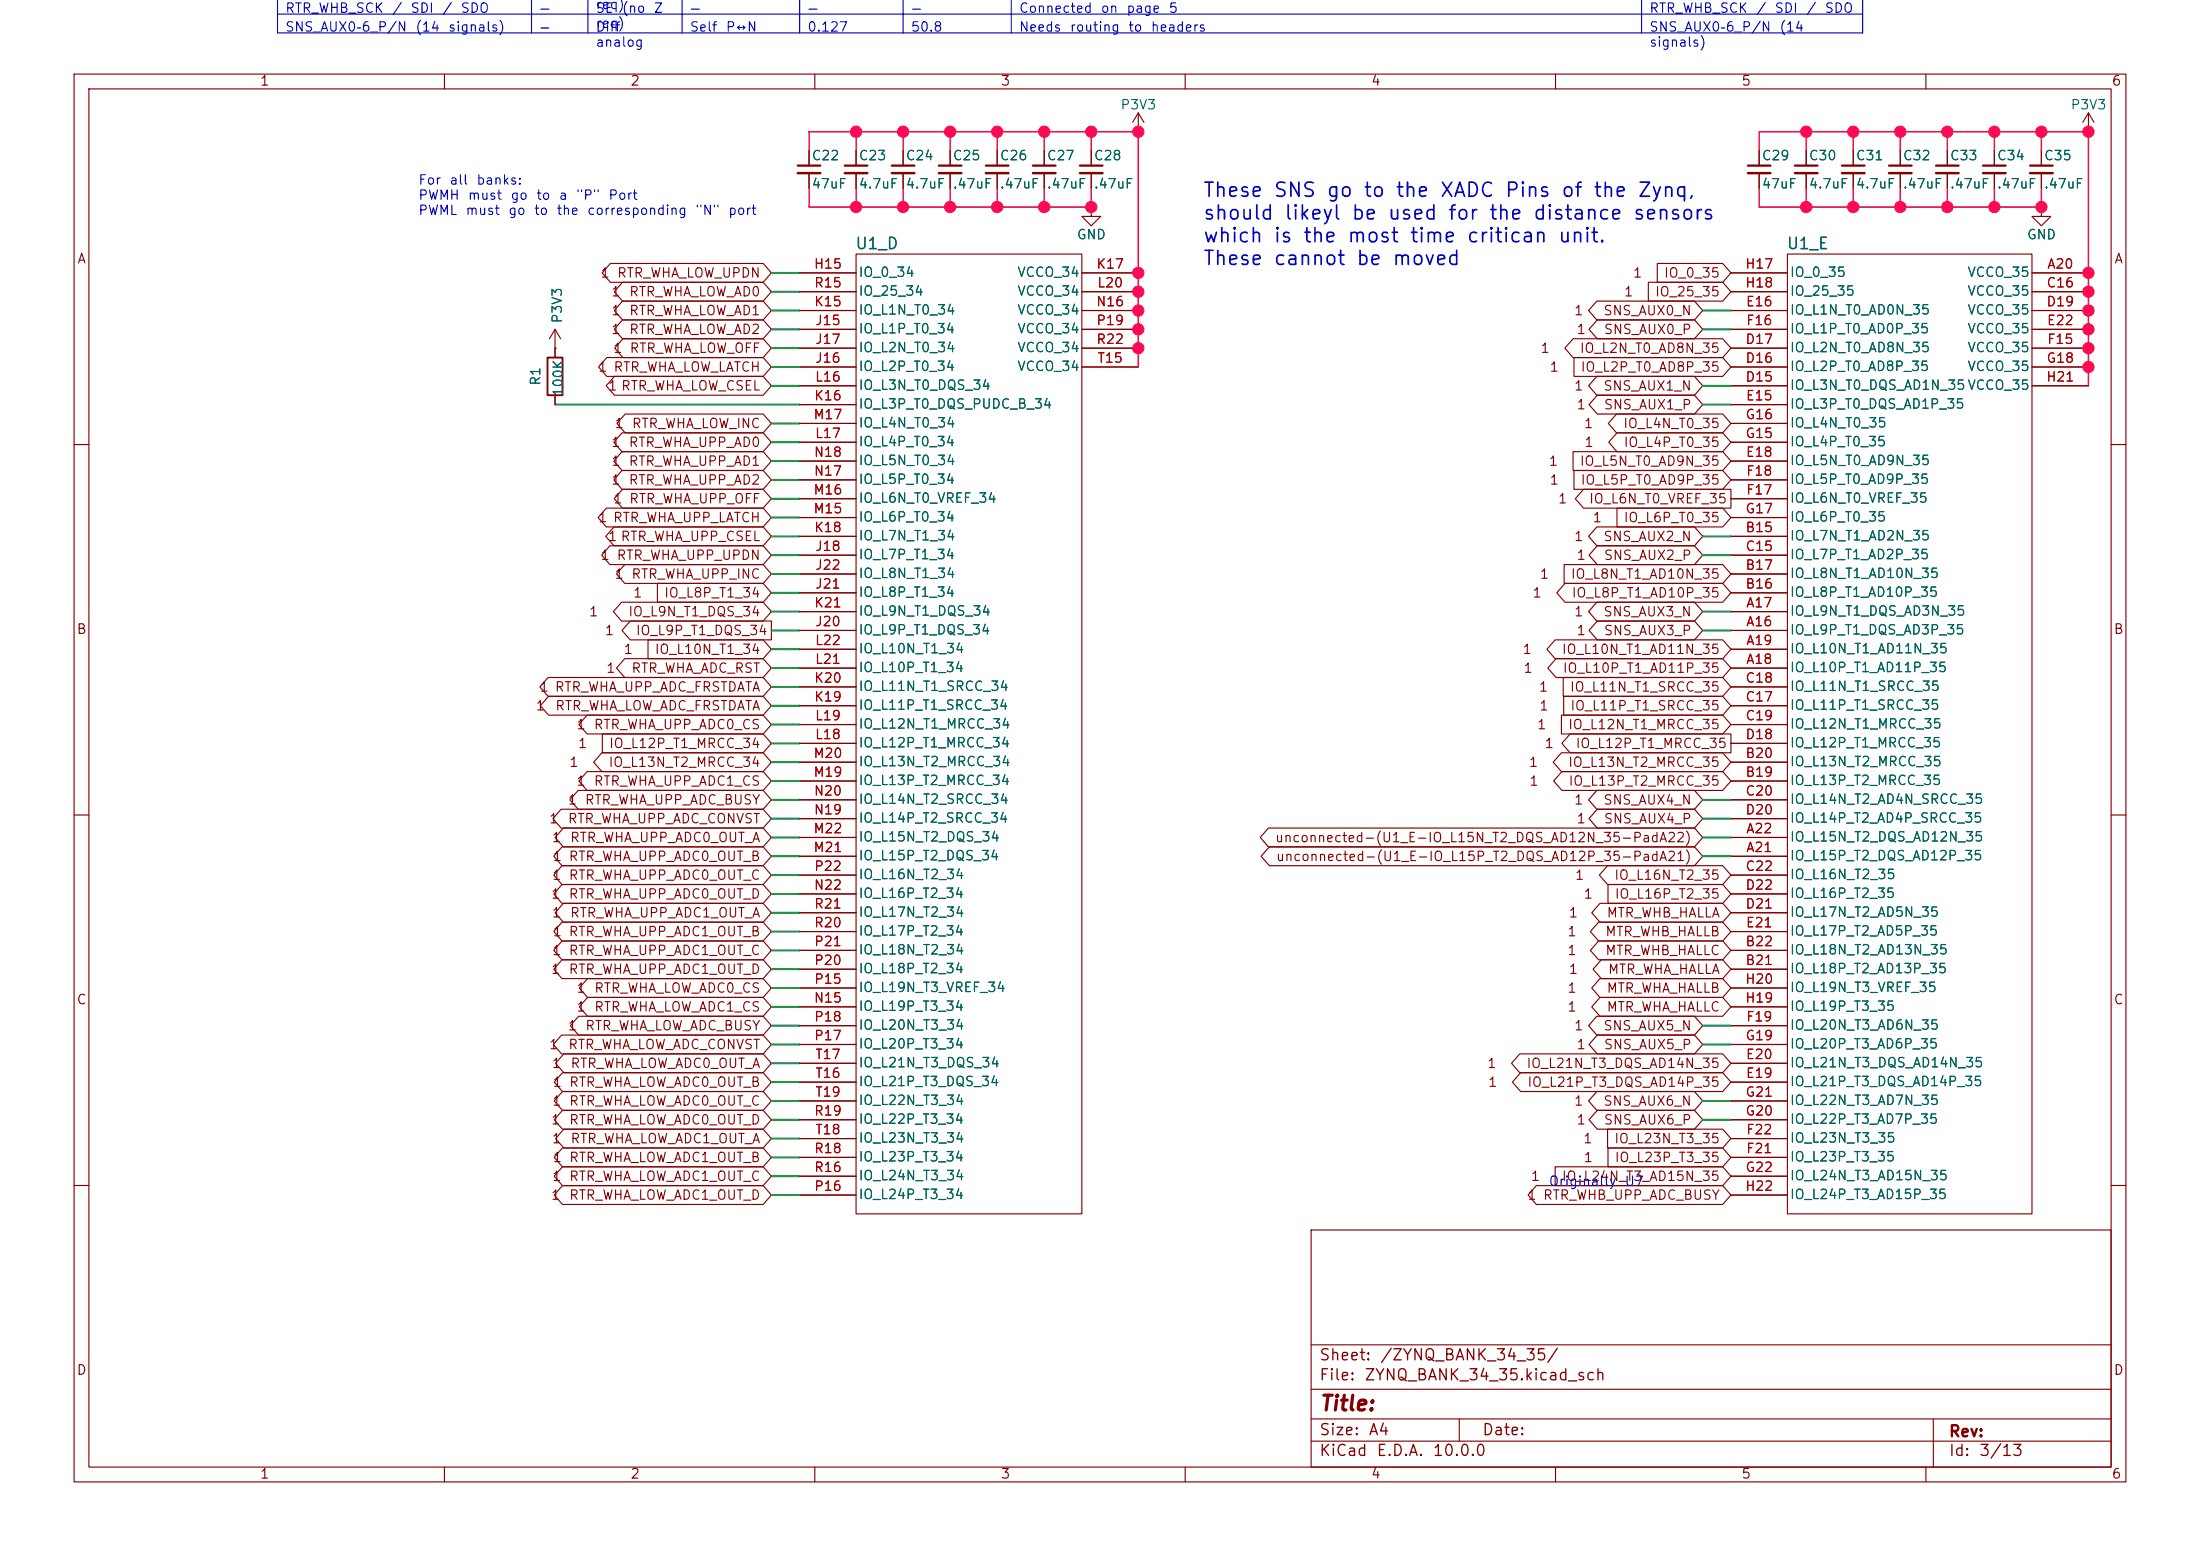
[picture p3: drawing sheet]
<svg xmlns="http://www.w3.org/2000/svg" width="297mm" height="210mm" viewBox="0 0 297 210" stroke-linecap="round" stroke-linejoin="round" font-family="sans-serif">
<g fill="none" stroke="#840000" stroke-width=".15">
<path d="M10 10h277v190h-277zM12 12h273v186h-273zM60 10v2M110 10v2M153.7 17.8h.1M153.7 15.2l-.8 1.3M153.7 15.2l.7 1.3M153.7 15.2v2.6M160 10v2M210 10v2M260 10v2M281.9 17.8h.1"/>
<path d="M281.9 15.2l-.7 1.3M281.9 15.2l.8 1.3M281.9 15.2v2.6M82.4 35.6h20.6l1.1 1.2-1.1 1.3h-20.6l-1.1-1.3zM84 38.1h19l1.1 1.3-1.1 1.2h-19l-1.1-1.2zM107.9 36.8h7.7M107.9 39.4h7.7M109.2 20.3v2.1M109.2 23.4v2M115.6 34.3h30.4v129.5h-30.4zM115.6 20.3v2.1M115.6 23.4v2"/>
<path d="M121.9 20.3v2.1M121.9 23.4v2M128.3 20.3v2.1M128.3 23.4v2M134.6 20.3v2.1M134.6 23.4v2M141 20.3v2.1M141 23.4v2M146 36.8h7.7M146 39.4h7.7M147.3 27.9v1.3h1.3l-1.3 1.3-1.3-1.3h1.3M147.3 27.9h.1"/>
<path d="M147.3 20.3v2.1M147.3 23.4v2M222.5 38.1h10.1l1.1 1.3-1.1 1.2h-10.1zM223.7 35.6h8.9l1.1 1.2-1.1 1.3h-8.9zM233.7 36.8h7.6M233.7 39.4h7.6M237.5 20.3v2.1M237.5 23.4v2M241.3 34.3h33v129.5h-33zM243.8 20.3v2.1M243.8 23.4v2M250.2 20.3v2.1"/>
<path d="M250.2 23.4v2M256.5 20.3v2.1M256.5 23.4v2M262.9 20.3v2.1M262.9 23.4v2M269.2 20.3v2.1M269.2 23.4v2M274.3 36.8h7.6M274.3 39.4h7.6M275.6 27.9v1.3h1.3l-1.3 1.3-1.3-1.3h1.3M275.6 27.9h.1M275.6 20.3v2.1"/>
<path d="M275.6 23.4v2M74.9 47h.1M74.9 44.5v3.8M74.9 53.3v1.3M74.9 44.5l-.7 1.2M74.9 44.5l.8 1.2M81.9 48.3h21.1l1.1 1.2-1.1 1.3h-21.1l-1.1-1.3zM82.9 50.8h20.1l1.1 1.3-1.1 1.2h-20.1l-1.1-1.2zM84 58.4h19l1.1 1.3-1.1 1.3h-19l-1.1-1.3zM84 43.2h19l1.1 1.3-1.1 1.2h-19l-1.1-1.2zM84 40.6h19l1.1 1.3-1.1 1.3h-19l-1.1-1.3zM84.1 45.7h18.9l1.1 1.3-1.1 1.3h-18.9l-1.1-1.3z"/>
<path d="M84.4 55.9h18.6l1.1 1.3-1.1 1.2h-18.6l-1.1-1.2zM107.9 52.1h7.7M107.9 49.5h7.7M107.9 47h7.7M107.9 41.9h7.7M107.9 54.6h7.7M107.9 44.5h7.7M107.9 59.7h7.7M107.9 57.2h7.7M146 49.5h7.7M146 47h7.7M146 41.9h7.7"/>
<path d="M146 44.5h7.7M212.4 45.7h20.2l1.1 1.3-1.1 1.3h-20.2l-1.1-1.3zM212.5 48.3h20.1l1.1 1.2-1.1 1.3h-20.1zM218.2 55.9h14.4l1.1 1.3-1.1 1.2h-14.4l-1.1-1.2zM218.3 58.4h14.3l1.1 1.3-1.1 1.3h-14.3l-1.1-1.3zM233.7 52.1h7.6M233.7 49.5h7.6M233.7 47h7.6M233.7 41.9h7.6M233.7 54.6h7.6M233.7 44.5h7.6M233.7 59.7h7.6"/>
<path d="M233.7 57.2h7.6M274.3 52.1h7.6M274.3 49.5h7.6M274.3 47h7.6M274.3 41.9h7.6M274.3 44.5h7.6M10 60h2M81.9 68.6h21.1l1.1 1.3-1.1 1.2h-21.1l-1.2-1.2zM82.3 73.7h20.7l1.1 1.2-1.1 1.3h-20.7l-1.1-1.3zM82.9 71.1h20.1l1.1 1.3-1.1 1.3h-20.1l-1.1-1.3zM84 63.5h19l1.1 1.3-1.1 1.2h-19l-1.1-1.2zM84 61h19l1.1 1.2-1.1 1.3h-19l-1.1-1.3z"/>
<path d="M84 66h19l1.1 1.3-1.1 1.3h-19l-1.1-1.3zM84.3 76.2h18.7l1.1 1.3-1.1 1.2h-18.7l-1.1-1.2zM88.8 78.7h14.2l1.1 1.3-1.1 1.3h-14.2zM107.9 72.4h7.7M107.9 77.5h7.7M107.9 74.9h7.7M107.9 62.2h7.7M107.9 67.3h7.7M107.9 64.8h7.7M107.9 69.9h7.7M211.2 76.2h21.4l1.1 1.3-1.1 1.2h-21.4zM211.3 78.7h21.3l1.1 1.3-1.1 1.3h-21.3l-1.1-1.3z"/>
<path d="M212.4 61h20.2l1.1 1.2-1.1 1.3h-20.2zM212.5 63.5h20.1l1.1 1.3-1.1 1.2h-20.1zM213.8 66h19.9v2.6h-19.9l-1.1-1.3zM218.3 68.6h14.3l1.1 1.3-1.1 1.2h-14.3zM233.7 72.4h7.6M233.7 77.5h7.6M233.7 74.9h7.6M233.7 62.2h7.6M233.7 67.3h7.6M233.7 64.8h7.6M233.7 69.9h7.6M285 60h2"/>
<path d="M74 91.4h29l1.1 1.3-1.1 1.3h-29l-1.1-1.3zM74.1 94h28.9l1.1 1.3-1.1 1.2h-28.9l-1.2-1.2zM79.3 96.5h23.7l1.1 1.3-1.1 1.3h-23.7l-1.2-1.3zM81.3 99.1h21.7l1.1 1.2-1.1 1.3h-21.7zM83.9 81.3h19.1l1.1 1.3-1.1 1.2h-19.1l-1.1-1.2zM84.3 88.9h18.7l1.1 1.3-1.1 1.2h-18.7l-1.1-1.2zM85.1 83.8h19v2.6h-19l-1.1-1.3zM87.5 86.4h15.5l1.1 1.2-1.1 1.3h-15.5zM107.9 85.1h7.7M107.9 82.6h7.7M107.9 90.2h7.7M107.9 87.6h7.7"/>
<path d="M107.9 80h7.7M107.9 95.3h7.7M107.9 92.7h7.7M107.9 97.8h7.7M209.9 86.4h22.7l1.1 1.2-1.1 1.3h-22.7l-1.1-1.3zM210.1 88.9h22.5l1.1 1.3-1.1 1.2h-22.5l-1.1-1.2zM210.8 96.5h21.8l1.1 1.3-1.1 1.3h-21.8zM211 91.4h21.6l1.1 1.3-1.1 1.3h-21.6zM211.1 94h21.5l1.1 1.3-1.1 1.2h-21.5zM212 99.1h21.7v2.5h-21.7l-1.1-1.3zM233.7 85.1h7.6M233.7 82.6h7.6"/>
<path d="M233.7 90.2h7.6M233.7 87.6h7.6M233.7 80h7.6M233.7 95.3h7.6M233.7 92.7h7.6M233.7 97.8h7.6M10 110h2M75.8 109.2h27.2l1.1 1.3-1.1 1.3h-27.2l-1.2-1.3zM75.9 119.4h27.1l1.1 1.3-1.1 1.2h-27.1l-1.1-1.2zM75.9 116.8h27.1l1.1 1.3-1.1 1.3h-27.1l-1.1-1.3zM75.9 114.3h27.1l1.1 1.3-1.1 1.2h-27.1l-1.1-1.2zM76.1 111.8h26.9l1.1 1.2-1.1 1.3h-26.9l-1.2-1.3z"/>
<path d="M78 106.7h25l1.1 1.3-1.1 1.2h-25l-1.1-1.2zM79.3 104.1h23.7l1.1 1.3-1.1 1.3h-23.7l-1.2-1.3zM81.3 101.6h21.7l1.1 1.3-1.1 1.2h-21.7l-1.2-1.2zM107.9 115.6h7.7M107.9 113h7.7M107.9 105.4h7.7M107.9 102.9h7.7M107.9 108h7.7M107.9 118.1h7.7M107.9 100.3h7.7M107.9 110.5h7.7M210.8 101.6h21.8l1.1 1.3-1.1 1.2h-21.8l-1.1-1.2z"/>
<path d="M210.9 104.1h21.7l1.1 1.3-1.1 1.3h-21.7l-1.2-1.3zM217 116.8h15.6l1.1 1.3-1.1 1.3h-15.6l-1.1-1.3zM217.1 119.4h15.5l1.1 1.3-1.1 1.2h-15.5zM233.7 115.6h7.6M233.7 113h7.6M233.7 105.4h7.6M233.7 102.9h7.6M233.7 108h7.6M233.7 118.1h7.6M233.7 100.3h7.6M233.7 110.5h7.6M285 110h2"/>
<path d="M75.8 139.7h27.2l1.1 1.3-1.1 1.2h-27.2l-1.1-1.2zM75.9 129.5h27.1l1.1 1.3-1.1 1.3h-27.1l-1.1-1.3zM75.9 124.5h27.1l1.1 1.2-1.1 1.3h-27.1l-1.1-1.3zM75.9 127h27.1l1.1 1.3-1.1 1.2h-27.1l-1.1-1.2zM76.1 121.9h26.9l1.1 1.3-1.1 1.3h-26.9l-1.2-1.3zM78.1 137.2h24.9l1.1 1.2-1.1 1.3h-24.9l-1.1-1.3zM79.3 132.1h23.7l1.1 1.3-1.1 1.2h-23.7l-1.1-1.2zM79.3 134.6h23.7l1.1 1.3-1.1 1.3h-23.7l-1.1-1.3zM107.9 130.8h7.7M107.9 128.3h7.7M107.9 123.2h7.7M107.9 120.7h7.7"/>
<path d="M107.9 125.7h7.7M107.9 138.4h7.7M107.9 135.9h7.7M107.9 133.4h7.7M215.8 124.5h16.8l1.1 1.2-1.1 1.3h-16.8l-1.1-1.3zM215.8 127h16.8l1.1 1.3-1.1 1.2h-16.8l-1.1-1.2zM216 134.6h16.6l1.1 1.3-1.1 1.3h-16.6l-1.1-1.3zM216 121.9h16.6l1.1 1.3-1.1 1.3h-16.6l-1.1-1.3zM216 132.1h16.6l1.1 1.3-1.1 1.2h-16.6l-1.1-1.2zM216.2 129.5h16.4l1.1 1.3-1.1 1.3h-16.4l-1.1-1.3zM233.7 130.8h7.6M233.7 128.3h7.6"/>
<path d="M233.7 123.2h7.6M233.7 120.7h7.6M233.7 125.7h7.6M233.7 138.4h7.6M233.7 135.9h7.6M233.7 133.4h7.6M75.9 149.9h27.1l1.1 1.2-1.1 1.3h-27.1l-1.1-1.3zM75.9 157.5h27.1l1.1 1.3-1.1 1.2h-27.1l-1.1-1.2zM75.9 154.9h27.1l1.1 1.3-1.1 1.3h-27.1l-1.1-1.3zM75.9 144.8h27.1l1.1 1.3-1.1 1.2h-27.1l-1.1-1.2zM75.9 147.3h27.1l1.1 1.3-1.1 1.3h-27.1l-1.1-1.3zM76.1 152.4h26.9l1.1 1.3-1.1 1.2h-26.9l-1.1-1.2z"/>
<path d="M76.1 142.2h26.9l1.1 1.3-1.1 1.3h-26.9l-1.1-1.3zM107.9 146.1h7.7M107.9 143.5h7.7M107.9 156.2h7.7M107.9 153.7h7.7M107.9 141h7.7M107.9 151.1h7.7M107.9 148.6h7.7M107.9 158.8h7.7M205.2 142.2h27.4l1.1 1.3-1.1 1.3h-27.4l-1.1-1.3zM205.3 144.8h27.3l1.1 1.3-1.1 1.2h-27.3l-1.1-1.2zM209.9 157.5h22.7l1.1 1.3-1.1 1.2h-22.7z"/>
<path d="M217 152.4h15.6l1.1 1.3-1.1 1.2h-15.6zM217.1 154.9h15.5l1.1 1.3-1.1 1.3h-15.5zM233.7 146.1h7.6M233.7 143.5h7.6M233.7 156.2h7.6M233.7 153.7h7.6M233.7 141h7.6M233.7 151.1h7.6M233.7 148.6h7.6M233.7 158.8h7.6M10 160h2M75.9 160h27.1l1.1 1.3-1.1 1.3h-27.1l-1.1-1.3z"/>
<path d="M107.9 161.3h7.7M177 166h108v32h-108zM207.4 160h25.2l1.1 1.3-1.1 1.3h-25.2l-1.1-1.3zM233.7 161.3h7.6M285 160h2M60 198v2M110 198v2M160 198v2M177 194.5h108M177 191.5h108M177 187.5h108M177 181.5h108"/>
<path d="M197 191.5v3M210 198v2M260 198v2M261 191.5v6.5"/>
</g>
<g fill="none" stroke="#840000" stroke-width=".3">
<path d="M107.7 22.4h3M114 22.4h3.1M120.4 22.4h3M126.7 22.4h3.1M133.1 22.4h3M139.4 22.4h3.1M145.8 22.4h3M236 22.4h3M242.3 22.4h3.1M248.7 22.4h3M255 22.4h3.1M261.4 22.4h3"/>
<path d="M267.7 22.4h3.1M274.1 22.4h3"/>
</g>
<g fill="none" stroke="#840000" stroke-width=".33">
<path d="M107.7 23.4h3M114 23.4h3.1M120.4 23.4h3M126.7 23.4h3.1M133.1 23.4h3M139.4 23.4h3.1M145.8 23.4h3M236 23.4h3M242.3 23.4h3.1M248.7 23.4h3M255 23.4h3.1M261.4 23.4h3"/>
<path d="M267.7 23.4h3.1M274.1 23.4h3"/>
</g>
<path d="M73.9 48.3h2v5h-2z" fill="none" stroke="#840000" stroke-width=".25"/>
<g fill="none" stroke="#840000" stroke-width=".16">
<path d="M215.6 50.8h13.2l1.1 1.3-1.1 1.2h-13.2l-1.1-1.2zM215.6 40.6h13.2l1.1 1.3-1.1 1.3h-13.2l-1.1-1.3zM215.6 53.3h13.2l1.1 1.3-1.1 1.3h-13.2l-1.1-1.3zM215.6 43.2h13.2l1.1 1.3-1.1 1.2h-13.2l-1.1-1.2zM215.6 71.1h13.2l1.1 1.3-1.1 1.3h-13.2l-1.1-1.3zM215.6 73.7h13.2l1.1 1.2-1.1 1.3h-13.2l-1.1-1.3zM215.6 81.3h13.2l1.1 1.3-1.1 1.2h-13.2l-1.1-1.2zM215.6 83.8h13.2l1.1 1.3-1.1 1.3h-13.2l-1.1-1.3zM171.2 111.8h57.6l1.1 1.2-1.1 1.3h-57.6l-1.1-1.3zM171.4 114.3h57.4l1.1 1.3-1.1 1.2h-57.4l-1.1-1.2zM215.6 106.7h13.2l1.1 1.3-1.1 1.2h-13.2l-1.1-1.2zM215.6 109.2h13.2l1.1 1.3-1.1 1.3h-13.2l-1.1-1.3z"/>
<path d="M215.6 137.2h13.2l1.1 1.2-1.1 1.3h-13.2l-1.1-1.3zM215.6 139.7h13.2l1.1 1.3-1.1 1.2h-13.2l-1.1-1.2zM215.6 147.3h13.2l1.1 1.3-1.1 1.3h-13.2l-1.1-1.3zM215.6 149.9h13.2l1.1 1.2-1.1 1.3h-13.2l-1.1-1.3z"/>
</g>
<path d="M71.8 -.1v4.5M79.4 -.1v4.5M92.1 -.1v4.5M107.9 -.1v4.5M121.9 -.1v4.5M136.5 -.1v4.5M221.6 -.1v4.5M251.5 -.1v4.5h-214v-4.4M37.5 1.9h214" fill="none" stroke="#0000c2" stroke-width=".15"/>
<g fill="none" stroke="#009600" stroke-width=".25">
<path d="M104.1 36.8h3.8M104.1 39.4h3.8M74.9 54.6h33M104.1 52.1h3.8M104.1 57.2h3.8M104.1 59.7h3.8M104.1 49.5h3.8M104.1 47h3.8M104.1 44.5h3.8M104.1 41.9h3.8M229.9 52.1h3.8M229.9 54.6h3.8"/>
<path d="M229.9 44.5h3.8M229.9 41.9h3.8M104.1 74.9h3.8M104.1 72.4h3.8M104.1 64.8h3.8M104.1 62.2h3.8M104.1 77.5h3.8M104.1 67.3h3.8M104.1 69.9h3.8M229.9 74.9h3.8M229.9 72.4h3.8M104.1 82.6h3.8"/>
<path d="M104.1 85.1h3.8M104.1 80h3.8M104.1 92.7h3.8M104.1 90.2h3.8M104.1 87.6h3.8M104.1 95.3h3.8M104.1 97.8h3.8M229.9 82.6h3.8M229.9 85.1h3.8M104.1 110.5h3.8M104.1 113h3.8M104.1 115.6h3.8"/>
<path d="M104.1 108h3.8M104.1 118.1h3.8M104.1 105.4h3.8M104.1 102.9h3.8M104.1 100.3h3.8M229.9 110.5h3.8M229.9 113h3.8M229.9 115.6h3.8M229.9 108h3.8M104.1 120.7h3.8M104.1 138.4h3.8M104.1 123.2h3.8"/>
<path d="M104.1 125.7h3.8M104.1 128.3h3.8M104.1 130.8h3.8M104.1 133.4h3.8M104.1 135.9h3.8M229.9 138.4h3.8M104.1 151.1h3.8M104.1 148.6h3.8M104.1 141h3.8M104.1 153.7h3.8M104.1 156.2h3.8M104.1 158.8h3.8"/>
<path d="M104.1 143.5h3.8M104.1 146.1h3.8M229.9 151.1h3.8M229.9 148.6h3.8M229.9 141h3.8M104.1 161.3h3.8"/>
</g>
<g fill="none" stroke="#ff0955" stroke-width=".2">
<path d="M115.6 17.8v2.5M121.9 17.8v2.5M128.3 17.8v2.5M134.6 17.8v2.5M141 17.8v2.5M147.3 17.8v2.5M243.8 17.8v2.5M250.2 17.8v2.5M256.5 17.8v2.5M262.9 17.8v2.5M269.2 17.8v2.5M275.6 17.8v2.5"/>
<path d="M109.2 20.3v-2.5h44.5v31.7M109.2 25.4v2.5h38.1v-2.5M115.6 25.4v2.5M121.9 25.4v2.5M128.3 25.4v2.5M134.6 25.4v2.5M141 25.4v2.5M237.5 20.3v-2.5h44.4v34.3M237.5 25.4v2.5h38.1v-2.5M243.8 25.4v2.5M250.2 25.4v2.5M256.5 25.4v2.5"/>
<path d="M262.9 25.4v2.5M269.2 25.4v2.5"/>
</g>
<g fill="#ff0955" stroke="#ff0955" stroke-width=".14">
<circle cx="153.7" cy="39.4" r=".76"/>
<circle cx="153.7" cy="41.9" r=".76"/>
<circle cx="153.7" cy="36.8" r=".76"/>
<circle cx="153.7" cy="47" r=".76"/>
<circle cx="153.7" cy="44.4" r=".76"/>
<circle cx="141" cy="17.8" r=".76"/>
<circle cx="147.3" cy="27.9" r=".76"/>
<circle cx="115.6" cy="17.8" r=".76"/>
<circle cx="141" cy="27.9" r=".76"/>
<circle cx="243.8" cy="27.9" r=".76"/>
<circle cx="153.7" cy="17.8" r=".76"/>
<circle cx="147.3" cy="17.8" r=".76"/>
<circle cx="128.3" cy="27.9" r=".76"/>
<circle cx="134.6" cy="27.9" r=".76"/>
<circle cx="115.6" cy="27.9" r=".76"/>
<circle cx="128.3" cy="17.8" r=".76"/>
<circle cx="121.9" cy="17.8" r=".76"/>
<circle cx="121.9" cy="27.9" r=".76"/>
<circle cx="134.6" cy="17.8" r=".76"/>
<circle cx="275.6" cy="27.9" r=".76"/>
<circle cx="281.9" cy="17.8" r=".76"/>
<circle cx="275.6" cy="17.8" r=".76"/>
<circle cx="281.9" cy="39.4" r=".76"/>
<circle cx="281.9" cy="36.8" r=".76"/>
<circle cx="281.9" cy="41.9" r=".76"/>
<circle cx="281.9" cy="47" r=".76"/>
<circle cx="281.9" cy="44.4" r=".76"/>
<circle cx="281.9" cy="49.5" r=".76"/>
<circle cx="243.8" cy="17.8" r=".76"/>
<circle cx="262.9" cy="17.8" r=".76"/>
<circle cx="269.2" cy="17.8" r=".76"/>
<circle cx="256.5" cy="17.8" r=".76"/>
<circle cx="250.2" cy="17.8" r=".76"/>
<circle cx="256.5" cy="27.9" r=".76"/>
<circle cx="250.2" cy="27.9" r=".76"/>
<circle cx="262.9" cy="27.9" r=".76"/>
<circle cx="269.2" cy="27.9" r=".76"/>
</g>
<text font-size="2" fill="#840000" x="178" y="190.9">Title:</text>
<g font-size="1.9" fill="#0000c2">
<text x="162.3" y="27.1">These</text>
<text x="171.8" y="27.1">SNS</text>
<text x="179" y="27.1">go</text>
<text x="183.9" y="27.1">to</text>
<text x="188.3" y="27.1">the</text>
<text x="194.3" y="27.1">XADC</text>
<text x="203" y="27.1">Pins</text>
<text x="210.6" y="27.1">of</text>
<text x="215" y="27.1">the</text>
<text x="221" y="27.1">Zynq,</text>
<text x="162.3" y="30.1">should</text>
<text x="162.3" y="33.2">which</text>
<text x="171.8" y="33.2">is</text>
<text x="173.3" y="30.1">likeyl</text>
<text x="175.8" y="33.2">the</text>
<text x="181.8" y="33.2">most</text>
<text x="182.3" y="30.1">be</text>
<text x="187.2" y="30.1">used</text>
<text x="190.2" y="33.2">time</text>
<text x="195.4" y="30.1">for</text>
<text x="197.9" y="33.2">critican</text>
<text x="200.9" y="30.1">the</text>
<text x="206.9" y="30.1">distance</text>
<text x="210.2" y="33.2">unit.</text>
<text x="220.4" y="30.1">sensors</text>
<text x="162.3" y="36.3">These</text>
<text x="171.8" y="36.3">cannot</text>
<text x="183" y="36.3">be</text>
<text x="187.8" y="36.3">moved</text>
</g>
<g font-size="1.5" fill="#006464">
<text x="115.4" y="34">U1_D</text>
<text x="241.1" y="34">U1_E</text>
</g>
<g font-size="1.5" fill="#840000">
<text x="178" y="184">Sheet:</text>
<text x="186.2" y="184">/ZYNQ_BANK_34_35/</text>
<text x="178" y="186.7">File:</text>
<text x="184.1" y="186.7">ZYNQ_BANK_34_35.kicad_sch</text>
<text x="178" y="196.9">KiCad</text>
<text x="178" y="194.1">Size:</text>
<text x="184.7" y="194.1">A4</text>
<text x="185.7" y="196.9">E.D.A.</text>
<text x="193.3" y="196.9">10.0.0</text>
<text x="200" y="194.1">Date:</text>
<text x="263" y="194.3">Rev:</text>
<text x="263" y="196.9">Id:</text>
<text x="267.1" y="196.9">3/13</text>
</g>
<g font-size="1.3" fill="#0000c2">
<text x="38.4" y="-.5">RTR_WHA_ADC_RST</text>
<text x="72.7" y="-.5">—</text>
<text x="80.3" y="-1">req)</text>
<text x="80.3" y="-.5">SE</text>
<text x="88.2" y="-.5">Z</text>
<text x="93" y="-.5">—</text>
<text x="108.9" y="-.5">—</text>
<text x="122.9" y="-.5">152.4</text>
<text x="137.5" y="-.5">AD7606B</text>
<text x="147.1" y="-.5">reset.</text>
<text x="153.6" y="-.5">Non-critical</text>
<text x="166.7" y="-.5">timing.</text>
<text x="222.6" y="-.5">RTR_WHA_ADC_RST</text>
<text x="38.4" y="2">RTR_WHB_SCK</text>
<text x="38.4" y="4.6">SNS_AUX0–6_P/N</text>
<text x="52.8" y="2">/</text>
<text x="55.3" y="2">SDI</text>
<text x="56" y="4.6">(14</text>
<text x="59.6" y="2">/</text>
<text x="60.4" y="4.6">signals)</text>
<text x="62.1" y="2">SDO</text>
<text x="72.7" y="2">—</text>
<text x="72.7" y="4.6">—</text>
<text x="80.3" y="1.5">req)</text>
<text x="80.3" y="2">SE</text>
<text x="80.3" y="4.1">req)</text>
<text x="80.3" y="4.6">Diff</text>
<text x="83.9" y="2">(no</text>
<text x="88.2" y="2">Z</text>
<text x="93" y="2">—</text>
<text x="93" y="4.6">Self</text>
<text x="97.9" y="4.6">P↔N</text>
<text x="108.9" y="2">—</text>
<text x="108.9" y="4.6">0.127</text>
<text x="122.9" y="2">—</text>
<text x="122.9" y="4.6">50.8</text>
<text x="137.5" y="2">Connected</text>
<text x="137.5" y="4.6">Needs</text>
<text x="144.3" y="4.6">routing</text>
<text x="148.5" y="2">on</text>
<text x="152" y="2">page</text>
<text x="152.2" y="4.6">to</text>
<text x="155.3" y="4.6">headers</text>
<text x="157.7" y="2">5</text>
<text x="222.6" y="2">RTR_WHB_SCK</text>
<text x="222.6" y="4.6">SNS_AUX0–6_P/N</text>
<text x="237" y="2">/</text>
<text x="239.5" y="2">SDI</text>
<text x="240.1" y="4.6">(14</text>
<text x="243.7" y="2">/</text>
<text x="246.2" y="2">SDO</text>
<text x="80.3" y="6.6">analog</text>
<text x="222.6" y="6.6">signals)</text>
<text x="56.4" y="25.2">For</text>
<text x="56.4" y="27.3">PWMH</text>
<text x="56.4" y="29.3">PWML</text>
<text x="60.6" y="25.2">all</text>
<text x="62.8" y="29.3">must</text>
<text x="63.1" y="27.3">must</text>
<text x="64.2" y="25.2">banks:</text>
<text x="68.5" y="29.3">go</text>
<text x="68.8" y="27.3">go</text>
<text x="72" y="29.3">to</text>
<text x="72.3" y="27.3">to</text>
<text x="75" y="29.3">the</text>
<text x="75.3" y="27.3">a</text>
<text x="77.7" y="27.3">&quot;P&quot;</text>
<text x="79.2" y="29.3">corresponding</text>
<text x="82" y="27.3">Port</text>
<text x="93.8" y="29.3">&quot;N&quot;</text>
<text x="98.2" y="29.3">port</text>
<text x="209" y="160.4">Originally</text>
<text x="219.2" y="160.4">U7</text>
</g>
<g font-size="1.3" fill="#840000">
<text x="35" y="11.9">1</text>
<text x="85" y="11.9">2</text>
<text x="135" y="11.9">3</text>
<text x="185" y="11.9">4</text>
<text x="235" y="11.9">5</text>
<text x="285" y="11.9">6</text>
<text x="10.3" y="35.9">A</text>
<text x="285.3" y="35.9">A</text>
<text x="81" y="37.8">1</text>
<text x="82.4" y="40.3">1</text>
<text x="83.2" y="37.8">RTR_WHA_LOW_UPDN</text>
<text x="84.8" y="40.3">RTR_WHA_LOW_AD0</text>
<text x="219.1" y="40.3">1</text>
<text x="220.4" y="37.8">1</text>
<text x="223.3" y="40.3">IO_25_35</text>
<text x="224.5" y="37.8">IO_0_35</text>
<text x="82.4" y="45.4">1</text>
<text x="82.4" y="42.9">1</text>
<text x="82.7" y="47.9">1</text>
<text x="84.8" y="45.4">RTR_WHA_LOW_AD2</text>
<text x="84.8" y="42.9">RTR_WHA_LOW_AD1</text>
<text x="84.9" y="47.9">RTR_WHA_LOW_OFF</text>
<text x="207.9" y="47.9">1</text>
<text x="212.4" y="42.9">1</text>
<text x="212.7" y="45.4">1</text>
<text x="213.2" y="47.9">IO_L2N_T0_AD8N_35</text>
<text x="216.4" y="42.9">SNS_AUX0_N</text>
<text x="216.4" y="45.4">SNS_AUX0_P</text>
<text x="80.7" y="50.5">1 RTR_WHA_LOW_LATCH</text>
<text x="82" y="53">1 RTR_WHA_LOW_CSEL</text>
<text x="209.1" y="50.5">1</text>
<text x="212.4" y="53">1</text>
<text x="213.3" y="50.5">IO_L2P_T0_AD8P_35</text>
<text x="216.4" y="53">SNS_AUX1_N</text>
<text x="82.9" y="58.1">1</text>
<text x="85.2" y="58.1">RTR_WHA_LOW_INC</text>
<text x="212.7" y="55.6">1</text>
<text x="213.7" y="58.1">1</text>
<text x="216.4" y="55.6">SNS_AUX1_P</text>
<text x="219" y="58.1">IO_L4N_T0_35</text>
<text x="82.4" y="65.7">1</text>
<text x="82.4" y="60.6">1</text>
<text x="82.4" y="63.2">1</text>
<text x="84.8" y="65.7">RTR_WHA_UPP_AD2</text>
<text x="84.8" y="60.6">RTR_WHA_UPP_AD0</text>
<text x="84.8" y="63.2">RTR_WHA_UPP_AD1</text>
<text x="209" y="63.2">1</text>
<text x="209.1" y="65.7">1</text>
<text x="213.2" y="63.2">IO_L5N_T0_AD9N_35</text>
<text x="213.3" y="65.7">IO_L5P_T0_AD9P_35</text>
<text x="213.8" y="60.6">1</text>
<text x="219.1" y="60.6">IO_L4P_T0_35</text>
<text x="80.7" y="70.8">1 RTR_WHA_UPP_LATCH</text>
<text x="82.7" y="68.3">1</text>
<text x="84.8" y="68.3">RTR_WHA_UPP_OFF</text>
<text x="210.2" y="68.3">1</text>
<text x="214.4" y="68.3">IO_L6N_T0_VREF_35</text>
<text x="214.9" y="70.8">1</text>
<text x="219.1" y="70.8">IO_L6P_T0_35</text>
<text x="81" y="75.9">1</text>
<text x="82" y="73.3">1 RTR_WHA_UPP_CSEL</text>
<text x="83.2" y="75.9">RTR_WHA_UPP_UPDN</text>
<text x="212.4" y="73.3">1</text>
<text x="212.7" y="75.9">1</text>
<text x="216.4" y="73.4">SNS_AUX2_N</text>
<text x="216.4" y="75.9">SNS_AUX2_P</text>
<text x="79.4" y="83.5">1</text>
<text x="82.9" y="78.4">1</text>
<text x="84.7" y="83.5">IO_L9N_T1_DQS_34</text>
<text x="85.2" y="78.4">RTR_WHA_UPP_INC</text>
<text x="85.4" y="81">1</text>
<text x="89.6" y="81">IO_L8P_T1_34</text>
<text x="206.8" y="81">1</text>
<text x="207.8" y="78.4">1</text>
<text x="212" y="78.4">IO_L8N_T1_AD10N_35</text>
<text x="212.1" y="81">IO_L8P_T1_AD10P_35</text>
<text x="212.4" y="83.5">1</text>
<text x="216.4" y="83.5">SNS_AUX3_N</text>
<text x="10.3" y="85.9">B</text>
<text x="81.5" y="86">1</text>
<text x="84.1" y="88.6">1</text>
<text x="85.7" y="86">IO_L9P_T1_DQS_34</text>
<text x="88.3" y="88.6">IO_L10N_T1_34</text>
<text x="205.5" y="88.6">1</text>
<text x="210.8" y="88.6">IO_L10N_T1_AD11N_35</text>
<text x="212.7" y="86">1</text>
<text x="216.4" y="86.1">SNS_AUX3_P</text>
<text x="285.3" y="85.9">B</text>
<text x="72.7" y="93.7">1 RTR_WHA_UPP_ADC_FRSTDATA</text>
<text x="81.7" y="91.1">1</text>
<text x="85.2" y="91.1">RTR_WHA_ADC_RST</text>
<text x="205.6" y="91.1">1</text>
<text x="207.7" y="93.7">1</text>
<text x="210.9" y="91.1">IO_L10P_T1_AD11P_35</text>
<text x="211.8" y="93.7">IO_L11N_T1_SRCC_35</text>
<text x="72.2" y="96.2">1</text>
<text x="74.9" y="96.2">RTR_WHA_LOW_ADC_FRSTDATA</text>
<text x="77.7" y="98.7">1</text>
<text x="77.9" y="101.3">1</text>
<text x="80.1" y="98.7">RTR_WHA_UPP_ADC0_CS</text>
<text x="82.1" y="101.3">IO_L12P_T1_MRCC_34</text>
<text x="207.4" y="98.7">1</text>
<text x="207.7" y="96.2">1</text>
<text x="208.4" y="101.3">1</text>
<text x="211.6" y="98.7">IO_L12N_T1_MRCC_35</text>
<text x="211.9" y="96.2">IO_L11P_T1_SRCC_35</text>
<text x="212.6" y="101.3">IO_L12P_T1_MRCC_35</text>
<text x="76.8" y="103.8">1</text>
<text x="77.7" y="106.4">1</text>
<text x="80.1" y="106.4">RTR_WHA_UPP_ADC1_CS</text>
<text x="82.1" y="103.8">IO_L13N_T2_MRCC_34</text>
<text x="206.3" y="103.8">1</text>
<text x="206.4" y="106.4">1</text>
<text x="211.6" y="103.8">IO_L13N_T2_MRCC_35</text>
<text x="211.7" y="106.4">IO_L13P_T2_MRCC_35</text>
<text x="74" y="111.4">1</text>
<text x="74.4" y="114">1</text>
<text x="76.6" y="108.9">1</text>
<text x="76.6" y="111.4">RTR_WHA_UPP_ADC_CONVST</text>
<text x="76.9" y="114">RTR_WHA_UPP_ADC0_OUT_A</text>
<text x="78.9" y="108.9">RTR_WHA_UPP_ADC_BUSY</text>
<text x="172" y="114">unconnected-(U1_E-IO_L15N_T2_DQS_AD12N_35-PadA22)</text>
<text x="212.4" y="108.9">1</text>
<text x="212.7" y="111.4">1</text>
<text x="216.4" y="108.9">SNS_AUX4_N</text>
<text x="216.4" y="111.5">SNS_AUX4_P</text>
<text x="74.4" y="119.1">1</text>
<text x="74.5" y="116.5">1</text>
<text x="76.7" y="119.1">RTR_WHA_UPP_ADC0_OUT_C</text>
<text x="76.7" y="116.5">RTR_WHA_UPP_ADC0_OUT_B</text>
<text x="172.2" y="116.5">unconnected-(U1_E-IO_L15P_T2_DQS_AD12P_35-PadA21)</text>
<text x="212.5" y="119.1">1</text>
<text x="217.8" y="119.1">IO_L16N_T2_35</text>
<text x="74.3" y="121.6">1</text>
<text x="74.4" y="124.1">1</text>
<text x="76.7" y="121.6">RTR_WHA_UPP_ADC0_OUT_D</text>
<text x="76.9" y="124.1">RTR_WHA_UPP_ADC1_OUT_A</text>
<text x="211.7" y="124.1">1</text>
<text x="213.7" y="121.6">1</text>
<text x="216.8" y="124.1">MTR_WHB_HALLA</text>
<text x="217.9" y="121.6">IO_L16P_T2_35</text>
<text x="74.3" y="131.8">1</text>
<text x="74.4" y="129.2">1</text>
<text x="74.5" y="126.7">1</text>
<text x="76.7" y="131.8">RTR_WHA_UPP_ADC1_OUT_D</text>
<text x="76.7" y="126.7">RTR_WHA_UPP_ADC1_OUT_B</text>
<text x="76.7" y="129.2">RTR_WHA_UPP_ADC1_OUT_C</text>
<text x="211.5" y="126.7">1</text>
<text x="211.5" y="129.2">1</text>
<text x="211.7" y="131.8">1</text>
<text x="216.6" y="126.7">MTR_WHB_HALLB</text>
<text x="216.6" y="129.2">MTR_WHB_HALLC</text>
<text x="217" y="131.8">MTR_WHA_HALLA</text>
<text x="10.3" y="135.9">C</text>
<text x="77.7" y="134.3">1</text>
<text x="77.7" y="136.8">1</text>
<text x="80.1" y="134.3">RTR_WHA_LOW_ADC0_CS</text>
<text x="80.1" y="136.8">RTR_WHA_LOW_ADC1_CS</text>
<text x="211.5" y="136.8">1</text>
<text x="211.5" y="134.3">1</text>
<text x="216.8" y="136.8">MTR_WHA_HALLC</text>
<text x="216.8" y="134.3">MTR_WHA_HALLB</text>
<text x="285.3" y="135.9">C</text>
<text x="74" y="141.9">1</text>
<text x="76.6" y="139.4">1</text>
<text x="76.6" y="141.9">RTR_WHA_LOW_ADC_CONVST</text>
<text x="78.9" y="139.4">RTR_WHA_LOW_ADC_BUSY</text>
<text x="212.4" y="139.4">1</text>
<text x="212.7" y="141.9">1</text>
<text x="216.4" y="139.4">SNS_AUX5_N</text>
<text x="216.4" y="141.9">SNS_AUX5_P</text>
<text x="74.4" y="144.5">1</text>
<text x="74.4" y="149.5">1</text>
<text x="74.5" y="147">1</text>
<text x="76.7" y="147">RTR_WHA_LOW_ADC0_OUT_B</text>
<text x="76.7" y="149.5">RTR_WHA_LOW_ADC0_OUT_C</text>
<text x="76.9" y="144.5">RTR_WHA_LOW_ADC0_OUT_A</text>
<text x="200.7" y="144.5">1</text>
<text x="200.8" y="147">1</text>
<text x="206" y="144.5">IO_L21N_T3_DQS_AD14N_35</text>
<text x="206.1" y="147">IO_L21P_T3_DQS_AD14P_35</text>
<text x="212.4" y="149.5">1</text>
<text x="216.4" y="149.6">SNS_AUX6_N</text>
<text x="74.3" y="152.1">1</text>
<text x="74.4" y="154.6">1</text>
<text x="76.7" y="152.1">RTR_WHA_LOW_ADC0_OUT_D</text>
<text x="76.9" y="154.6">RTR_WHA_LOW_ADC1_OUT_A</text>
<text x="212.7" y="152.1">1</text>
<text x="213.6" y="154.6">1</text>
<text x="216.4" y="152.1">SNS_AUX6_P</text>
<text x="217.8" y="154.6">IO_L23N_T3_35</text>
<text x="74.4" y="159.7">1</text>
<text x="74.5" y="157.2">1</text>
<text x="76.7" y="159.7">RTR_WHA_LOW_ADC1_OUT_C</text>
<text x="76.7" y="157.2">RTR_WHA_LOW_ADC1_OUT_B</text>
<text x="206.6" y="159.7">1</text>
<text x="210.8" y="159.7">IO_L24N_T3_AD15N_35</text>
<text x="213.7" y="157.2">1</text>
<text x="217.9" y="157.2">IO_L23P_T3_35</text>
<text x="74.3" y="162.2">1</text>
<text x="76.7" y="162.2">RTR_WHA_LOW_ADC1_OUT_D</text>
<text x="206.1" y="162.2">1</text>
<text x="208.2" y="162.2">RTR_WHB_UPP_ADC_BUSY</text>
<text x="10.3" y="185.9">D</text>
<text x="285.3" y="185.9">D</text>
<text x="35" y="199.9">1</text>
<text x="85" y="199.9">2</text>
<text x="135" y="199.9">3</text>
<text x="185" y="199.9">4</text>
<text x="235" y="199.9">5</text>
<text x="285" y="199.9">6</text>
</g>
<g font-size="1.3" fill="#006464">
<text x="151.2" y="15.1">P3V3</text>
<text x="279.4" y="15.1">P3V3</text>
<text x="109.5" y="21.9">C22</text>
<text x="115.8" y="21.9">C23</text>
<text x="122.2" y="21.9">C24</text>
<text x="128.5" y="21.9">C25</text>
<text x="134.9" y="21.9">C26</text>
<text x="141.2" y="21.9">C27</text>
<text x="147.6" y="21.9">C28</text>
<text x="237.8" y="21.9">C29</text>
<text x="244.1" y="21.9">C30</text>
<text x="250.5" y="21.9">C31</text>
<text x="256.8" y="21.9">C32</text>
<text x="263.2" y="21.9">C33</text>
<text x="269.5" y="21.9">C34</text>
<text x="275.9" y="21.9">C35</text>
<text x="109.5" y="25.8">47uF</text>
<text x="115.8" y="25.8">4.7uF</text>
<text x="122.2" y="25.8">4.7uF</text>
<text x="128.5" y="25.8">.47uF</text>
<text x="134.9" y="25.8">.47uF</text>
<text x="141.2" y="25.8">.47uF</text>
<text x="147.6" y="25.8">.47uF</text>
<text x="237.8" y="25.8">47uF</text>
<text x="244.1" y="25.8">4.7uF</text>
<text x="250.5" y="25.8">4.7uF</text>
<text x="256.8" y="25.8">.47uF</text>
<text x="263.2" y="25.8">.47uF</text>
<text x="269.5" y="25.8">.47uF</text>
<text x="275.9" y="25.8">.47uF</text>
<text x="145.3" y="32.6">GND</text>
<text x="273.6" y="32.6">GND</text>
<text x="115.8" y="37.7">IO_0_34</text>
<text x="115.8" y="40.2">IO_25_34</text>
<text x="137.2" y="37.7">VCCO_34</text>
<text x="137.2" y="40.2">VCCO_34</text>
<text x="241.6" y="37.7">IO_0_35</text>
<text x="241.6" y="40.2">IO_25_35</text>
<text x="265.5" y="37.7">VCCO_35</text>
<text x="265.5" y="40.2">VCCO_35</text>
<text x="76.2" y="43.7" transform="rotate(-90 76.2 43.7)">P3V3</text>
<text x="115.8" y="45.3">IO_L1P_T0_34</text>
<text x="115.8" y="47.9">IO_L2N_T0_34</text>
<text x="115.8" y="42.8">IO_L1N_T0_34</text>
<text x="137.2" y="42.8">VCCO_34</text>
<text x="137.2" y="45.3">VCCO_34</text>
<text x="137.2" y="47.9">VCCO_34</text>
<text x="241.6" y="47.9">IO_L2N_T0_AD8N_35</text>
<text x="241.6" y="42.8">IO_L1N_T0_AD0N_35</text>
<text x="241.6" y="45.3">IO_L1P_T0_AD0P_35</text>
<text x="265.5" y="42.8">VCCO_35</text>
<text x="265.5" y="45.3">VCCO_35</text>
<text x="265.5" y="47.9">VCCO_35</text>
<text x="73.3" y="52.1" transform="rotate(-90 73.3 52.1)">R1</text>
<text x="76.3" y="53.6" transform="rotate(-90 76.3 53.6)">100K</text>
<text x="115.8" y="50.4">IO_L2P_T0_34</text>
<text x="115.8" y="52.9">IO_L3N_T0_DQS_34</text>
<text x="137.2" y="50.4">VCCO_34</text>
<text x="241.6" y="52.9">IO_L3N_T0_DQS_AD1N_35 VCCO_35</text>
<text x="241.6" y="50.4">IO_L2P_T0_AD8P_35</text>
<text x="265.5" y="50.4">VCCO_35</text>
<text x="115.8" y="55.5">IO_L3P_T0_DQS_PUDC_B_34</text>
<text x="115.8" y="58">IO_L4N_T0_34</text>
<text x="241.6" y="55.5">IO_L3P_T0_DQS_AD1P_35</text>
<text x="241.6" y="58">IO_L4N_T0_35</text>
<text x="115.8" y="60.6">IO_L4P_T0_34</text>
<text x="115.8" y="65.6">IO_L5P_T0_34</text>
<text x="115.8" y="63.1">IO_L5N_T0_34</text>
<text x="241.6" y="63.1">IO_L5N_T0_AD9N_35</text>
<text x="241.6" y="65.6">IO_L5P_T0_AD9P_35</text>
<text x="241.6" y="60.6">IO_L4P_T0_35</text>
<text x="115.8" y="70.7">IO_L6P_T0_34</text>
<text x="115.8" y="68.2">IO_L6N_T0_VREF_34</text>
<text x="241.6" y="68.2">IO_L6N_T0_VREF_35</text>
<text x="241.6" y="70.7">IO_L6P_T0_35</text>
<text x="115.8" y="75.8">IO_L7P_T1_34</text>
<text x="115.8" y="73.3">IO_L7N_T1_34</text>
<text x="241.6" y="73.3">IO_L7N_T1_AD2N_35</text>
<text x="241.6" y="75.8">IO_L7P_T1_AD2P_35</text>
<text x="115.8" y="80.9">IO_L8P_T1_34</text>
<text x="115.8" y="78.3">IO_L8N_T1_34</text>
<text x="115.8" y="83.4">IO_L9N_T1_DQS_34</text>
<text x="241.6" y="83.4">IO_L9N_T1_DQS_AD3N_35</text>
<text x="241.6" y="80.9">IO_L8P_T1_AD10P_35</text>
<text x="241.6" y="78.3">IO_L8N_T1_AD10N_35</text>
<text x="115.8" y="86">IO_L9P_T1_DQS_34</text>
<text x="115.8" y="88.5">IO_L10N_T1_34</text>
<text x="241.6" y="86">IO_L9P_T1_DQS_AD3P_35</text>
<text x="241.6" y="88.5">IO_L10N_T1_AD11N_35</text>
<text x="115.8" y="93.6">IO_L11N_T1_SRCC_34</text>
<text x="115.8" y="91">IO_L10P_T1_34</text>
<text x="241.6" y="91">IO_L10P_T1_AD11P_35</text>
<text x="241.6" y="93.6">IO_L11N_T1_SRCC_35</text>
<text x="115.8" y="96.1">IO_L11P_T1_SRCC_34</text>
<text x="115.8" y="101.2">IO_L12P_T1_MRCC_34</text>
<text x="115.8" y="98.7">IO_L12N_T1_MRCC_34</text>
<text x="241.6" y="96.1">IO_L11P_T1_SRCC_35</text>
<text x="241.6" y="98.7">IO_L12N_T1_MRCC_35</text>
<text x="241.6" y="101.2">IO_L12P_T1_MRCC_35</text>
<text x="115.8" y="106.3">IO_L13P_T2_MRCC_34</text>
<text x="115.8" y="103.7">IO_L13N_T2_MRCC_34</text>
<text x="241.6" y="106.3">IO_L13P_T2_MRCC_35</text>
<text x="241.6" y="103.7">IO_L13N_T2_MRCC_35</text>
<text x="115.8" y="113.9">IO_L15N_T2_DQS_34</text>
<text x="115.8" y="111.4">IO_L14P_T2_SRCC_34</text>
<text x="115.8" y="108.8">IO_L14N_T2_SRCC_34</text>
<text x="241.6" y="113.9">IO_L15N_T2_DQS_AD12N_35</text>
<text x="241.6" y="108.8">IO_L14N_T2_AD4N_SRCC_35</text>
<text x="241.6" y="111.4">IO_L14P_T2_AD4P_SRCC_35</text>
<text x="115.8" y="116.4">IO_L15P_T2_DQS_34</text>
<text x="115.8" y="119">IO_L16N_T2_34</text>
<text x="241.6" y="116.4">IO_L15P_T2_DQS_AD12P_35</text>
<text x="241.6" y="119">IO_L16N_T2_35</text>
<text x="115.8" y="121.5">IO_L16P_T2_34</text>
<text x="115.8" y="124.1">IO_L17N_T2_34</text>
<text x="241.6" y="124.1">IO_L17N_T2_AD5N_35</text>
<text x="241.6" y="121.5">IO_L16P_T2_35</text>
<text x="115.8" y="131.7">IO_L18P_T2_34</text>
<text x="115.8" y="129.1">IO_L18N_T2_34</text>
<text x="115.8" y="126.6">IO_L17P_T2_34</text>
<text x="241.6" y="131.7">IO_L18P_T2_AD13P_35</text>
<text x="241.6" y="129.1">IO_L18N_T2_AD13N_35</text>
<text x="241.6" y="126.6">IO_L17P_T2_AD5P_35</text>
<text x="115.8" y="136.8">IO_L19P_T3_34</text>
<text x="115.8" y="134.2">IO_L19N_T3_VREF_34</text>
<text x="241.6" y="136.8">IO_L19P_T3_35</text>
<text x="241.6" y="134.2">IO_L19N_T3_VREF_35</text>
<text x="115.8" y="141.8">IO_L20P_T3_34</text>
<text x="115.8" y="139.3">IO_L20N_T3_34</text>
<text x="241.6" y="139.3">IO_L20N_T3_AD6N_35</text>
<text x="241.6" y="141.8">IO_L20P_T3_AD6P_35</text>
<text x="115.8" y="146.9">IO_L21P_T3_DQS_34</text>
<text x="115.8" y="144.4">IO_L21N_T3_DQS_34</text>
<text x="115.8" y="149.5">IO_L22N_T3_34</text>
<text x="241.6" y="146.9">IO_L21P_T3_DQS_AD14P_35</text>
<text x="241.6" y="144.4">IO_L21N_T3_DQS_AD14N_35</text>
<text x="241.6" y="149.5">IO_L22N_T3_AD7N_35</text>
<text x="115.8" y="152">IO_L22P_T3_34</text>
<text x="115.8" y="154.5">IO_L23N_T3_34</text>
<text x="241.6" y="154.5">IO_L23N_T3_35</text>
<text x="241.6" y="152">IO_L22P_T3_AD7P_35</text>
<text x="115.8" y="159.6">IO_L24N_T3_34</text>
<text x="115.8" y="157.1">IO_L23P_T3_34</text>
<text x="241.6" y="157.1">IO_L23P_T3_35</text>
<text x="241.6" y="159.6">IO_L24N_T3_AD15N_35</text>
<text x="115.8" y="162.2">IO_L24P_T3_34</text>
<text x="241.6" y="162.2">IO_L24P_T3_AD15P_35</text>
</g>
<g font-size="1.3" fill="#a90000">
<text x="109.8" y="36.6">H15</text>
<text x="109.8" y="41.7">K15</text>
<text x="109.8" y="39.1">R15</text>
<text x="147.9" y="41.7">N16</text>
<text x="147.9" y="36.6">K17</text>
<text x="148" y="39.1">L20</text>
<text x="235.5" y="36.6">H17</text>
<text x="235.5" y="39.1">H18</text>
<text x="235.6" y="41.7">E16</text>
<text x="276.2" y="39.1">C16</text>
<text x="276.2" y="41.7">D19</text>
<text x="276.3" y="36.6">A20</text>
<text x="110" y="44.2">J15</text>
<text x="110" y="46.7">J17</text>
<text x="147.9" y="44.2">P19</text>
<text x="147.9" y="46.7">R22</text>
<text x="235.5" y="46.7">D17</text>
<text x="235.6" y="44.2">F16</text>
<text x="276.2" y="44.2">E22</text>
<text x="276.3" y="46.7">F15</text>
<text x="109.9" y="51.8">L16</text>
<text x="110" y="49.3">J16</text>
<text x="148.1" y="49.3">T15</text>
<text x="235.5" y="51.8">D15</text>
<text x="235.5" y="49.3">D16</text>
<text x="276.2" y="51.8">H21</text>
<text x="276.2" y="49.3">G18</text>
<text x="109.7" y="56.9">M17</text>
<text x="109.8" y="54.4">K16</text>
<text x="109.9" y="59.4">L17</text>
<text x="235.5" y="59.4">G15</text>
<text x="235.5" y="56.9">G16</text>
<text x="235.6" y="54.4">E15</text>
<text x="109.8" y="64.5">N17</text>
<text x="109.8" y="62">N18</text>
<text x="235.6" y="62">E18</text>
<text x="235.6" y="64.5">F18</text>
<text x="109.7" y="69.6">M15</text>
<text x="109.7" y="67.1">M16</text>
<text x="235.5" y="69.6">G17</text>
<text x="235.6" y="67.1">F17</text>
<text x="109.8" y="72.1">K18</text>
<text x="110" y="74.7">J18</text>
<text x="110" y="77.2">J22</text>
<text x="235.5" y="72.1">B15</text>
<text x="235.5" y="77.2">B17</text>
<text x="235.5" y="74.7">C15</text>
<text x="109.8" y="82.3">K21</text>
<text x="110" y="79.8">J21</text>
<text x="235.5" y="79.8">B16</text>
<text x="235.6" y="82.3">A17</text>
<text x="109.9" y="89.9">L21</text>
<text x="109.9" y="87.4">L22</text>
<text x="110" y="84.8">J20</text>
<text x="235.6" y="84.8">A16</text>
<text x="235.6" y="89.9">A18</text>
<text x="235.6" y="87.4">A19</text>
<text x="109.8" y="95">K19</text>
<text x="109.8" y="92.5">K20</text>
<text x="235.5" y="95">C17</text>
<text x="235.5" y="92.5">C18</text>
<text x="109.9" y="100.1">L18</text>
<text x="109.9" y="97.5">L19</text>
<text x="235.5" y="97.5">C19</text>
<text x="235.5" y="100.1">D18</text>
<text x="109.7" y="105.2">M19</text>
<text x="109.7" y="102.6">M20</text>
<text x="109.8" y="107.7">N20</text>
<text x="235.5" y="105.2">B19</text>
<text x="235.5" y="102.6">B20</text>
<text x="235.5" y="107.7">C20</text>
<text x="109.7" y="112.8">M22</text>
<text x="109.8" y="110.2">N19</text>
<text x="235.5" y="110.2">D20</text>
<text x="235.6" y="112.8">A22</text>
<text x="109.7" y="115.3">M21</text>
<text x="109.8" y="117.9">P22</text>
<text x="235.5" y="117.9">C22</text>
<text x="235.6" y="115.3">A21</text>
<text x="109.8" y="120.4">N22</text>
<text x="109.8" y="125.5">R20</text>
<text x="109.8" y="122.9">R21</text>
<text x="235.5" y="122.9">D21</text>
<text x="235.5" y="120.4">D22</text>
<text x="235.6" y="125.5">E21</text>
<text x="109.8" y="130.6">P20</text>
<text x="109.8" y="128">P21</text>
<text x="235.5" y="130.6">B21</text>
<text x="235.5" y="128">B22</text>
<text x="109.8" y="135.6">N15</text>
<text x="109.8" y="133.1">P15</text>
<text x="235.5" y="135.6">H19</text>
<text x="235.5" y="133.1">H20</text>
<text x="109.8" y="140.7">P17</text>
<text x="109.8" y="138.2">P18</text>
<text x="110" y="143.3">T17</text>
<text x="235.5" y="140.7">G19</text>
<text x="235.6" y="143.3">E20</text>
<text x="235.6" y="138.2">F19</text>
<text x="110" y="145.8">T16</text>
<text x="110" y="148.3">T19</text>
<text x="235.5" y="148.3">G21</text>
<text x="235.6" y="145.8">E19</text>
<text x="109.8" y="156">R18</text>
<text x="109.8" y="150.9">R19</text>
<text x="110" y="153.4">T18</text>
<text x="235.5" y="150.9">G20</text>
<text x="235.6" y="156">F21</text>
<text x="235.6" y="153.4">F22</text>
<text x="109.8" y="161">P16</text>
<text x="109.8" y="158.5">R16</text>
<text x="235.5" y="161">H22</text>
<text x="235.5" y="158.5">G22</text>
</g>
</svg>
